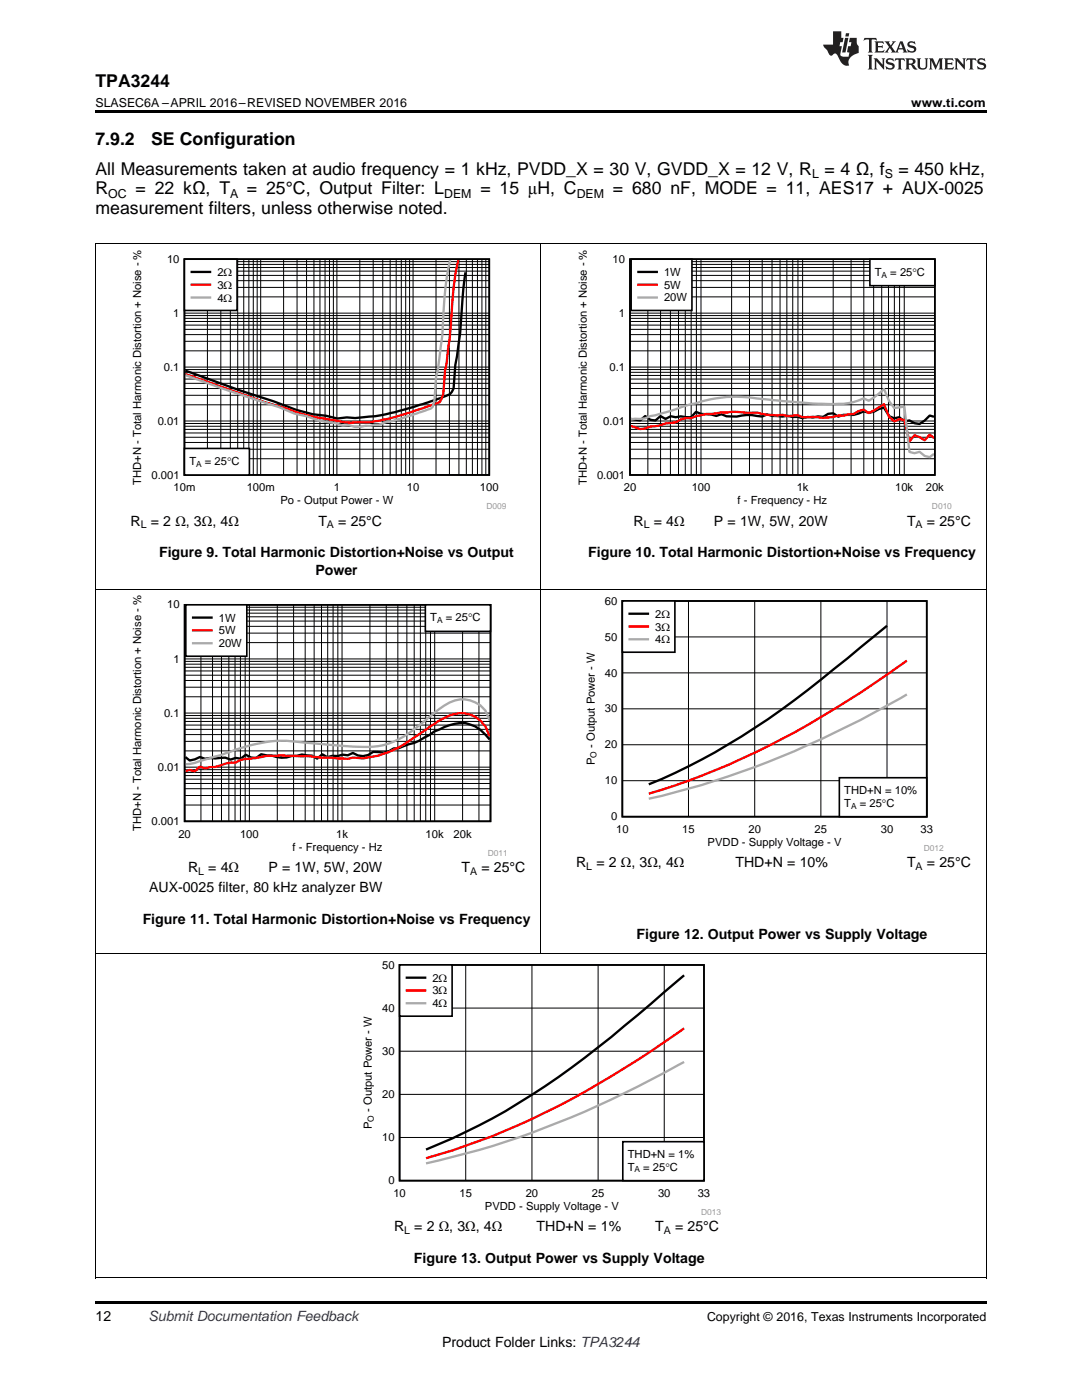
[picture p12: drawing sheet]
<svg xmlns="http://www.w3.org/2000/svg" width="216mm" height="279mm" viewBox="0 0 216 279" stroke-linecap="round" stroke-linejoin="round" font-family="sans-serif">
<path d="M19 259.7h177.8v.5h-177.8z" fill="#000"/>
<path d="M19.1 190.4v64.7M196.8 190.4v64.7M19 255h177.8" fill="none" stroke="#000" stroke-width=".2"/>
<path d="M72.1 191.7h71.7v50.8h-71.7z" fill-rule="evenodd" fill="#fff"/>
<path d="M79.7 192.6h60.8v43h-60.8z" fill="none" stroke="#000" stroke-width=".32"/>
<path d="M92.9 192.6v43M106.1 192.6v43M119.3 192.6v43M132.5 192.6v43M79.7 218.4h60.8M79.7 209.8h60.8M79.7 201.2h60.8M79.7 227h60.8" fill="none" stroke="#000" stroke-width=".2"/>
<path d="M136.5 194.6a380.4 380.4 0 0 1-25.1 20.4 125 125 0 0 1-26.4 14.4" fill="none" stroke="#000" stroke-width=".46"/>
<path d="M136.5 205.2a189.2 189.2 0 0 1-38.3 21.6l-2.6 .9a96.2 96.2 0 0 1-10.6 3.4" fill="none" stroke="#f00" stroke-width=".46"/>
<path d="M136.5 211.9a187.1 187.1 0 0 1-48.8 19.7l-2.7 .6" fill="none" stroke="#aaa" stroke-width=".46"/>
<path d="M124.3 227.8h16.2v7.8h-16.2z" fill-rule="evenodd" fill="#fff"/>
<path d="M124.3 227.8h16.2v7.8h-16.2z" fill="none" stroke="#000" stroke-width=".32"/>
<path d="M79.7 192.6h10.5v10.2h-10.5z" fill-rule="evenodd" fill="#fff"/>
<path d="M79.7 192.6h10.5v10.2h-10.5z" fill="none" stroke="#000" stroke-width=".32"/>
<path d="M81.2 195.1h3.6" fill="none" stroke="#000" stroke-width=".46"/>
<path d="M81.2 197.7h3.6" fill="none" stroke="#f00" stroke-width=".46"/>
<path d="M81.2 200.2h3.6" fill="none" stroke="#aaa" stroke-width=".46"/>
<path d="M19.1 117.8v72.6M107.9 117.8v72.6M196.8 117.8v72.6M19 190.4h177.8" fill="none" stroke="#000" stroke-width=".2"/>
<path d="M26 118.9h75v51.9h-75z" fill-rule="evenodd" fill="#fff"/>
<path d="M36.8 120.7h61.1v43.2h-61.1z" fill="none" stroke="#000" stroke-width=".33"/>
<g fill="none" stroke="#000" stroke-width=".2">
<path d="M36.8 139.1h61.1M36.8 137.1h61.1M36.8 135.8h61.1M36.8 134.8h61.1M36.8 133.9h61.1M36.8 133.2h61.1M36.8 132.5h61.1M36.8 132h61.1M36.8 131.5h61.1M36.8 128.2h61.1M36.8 126.4h61.1M36.8 125h61.1"/>
<path d="M36.8 123.9h61.1M36.8 123.1h61.1M36.8 122.4h61.1M36.8 121.7h61.1M36.8 121.2h61.1M40.1 120.7v43.2M42.4 120.7v43.2M44.2 120.7v43.2M45.7 120.7v43.2M46.9 120.7v43.2M48 120.7v43.2M48.9 120.7v43.2"/>
<path d="M49.8 120.7v43.2M55.3 120.7v43.2M58.6 120.7v43.2M60.9 120.7v43.2M62.7 120.7v43.2M64.2 120.7v43.2M65.4 120.7v43.2M66.5 120.7v43.2M67.4 120.7v43.2M68.3 120.7v43.2M73.8 120.7v43.2M77.1 120.7v43.2"/>
<path d="M79.4 120.7v43.2M81.2 120.7v43.2M82.6 120.7v43.2M83.9 120.7v43.2M85 120.7v43.2M85.9 120.7v43.2M86.7 120.7v43.2M92.3 120.7v43.2M95.6 120.7v43.2M36.8 158.8h61.1M36.8 157.4h61.1M36.8 156.4h61.1"/>
<path d="M36.8 155.5h61.1M36.8 154.8h61.1M36.8 154.2h61.1M36.8 153.6h61.1M36.8 153.1h61.1M36.8 149.9h61.1M36.8 148h61.1M36.8 146.6h61.1M36.8 145.6h61.1M36.8 144.7h61.1M36.8 144h61.1M36.8 143.4h61.1"/>
<path d="M36.8 142.8h61.1M36.8 142.3h61.1M36.8 160.7h61.1"/>
</g>
<path d="M97.7 147.6a8 8 0 0 0-4.9-3.3 9.9 9.9 0 0 0-5.1 1.3l-1 .4-3.1 1.8-4 1.5-1.1 .1-1 .6-1 .2-2-.1a3.2 3.2 0 0 1-4.1 .2l-1 .4-1-.1-1 .3-1.1-.1-1 .3-1-.6-1 .9-1-.6-2.1-.2-1 .2-1 .1a5.4 5.4 0 0 1-4.1-.1l-2-.3-1 .8-1-.1-1.1-.6-1 .8-1-.1-1 .3-1-.4-2.1 .2-1-.1-1 .1-1-.3-1 .4-1 .3-.9-.7" fill="none" stroke="#000" stroke-width=".46"/>
<path d="M97.7 146.9a5.9 5.9 0 0 0-9-3.6l-3 1.8a50.7 50.7 0 0 1-8.2 5 18.1 18.1 0 0 1-5.1 1.3l-2-.2-1 .2-5.1-.2-3-.3h-1.1a30.2 30.2 0 0 0-9.1 .3l-3.1 .5-1 .5a9.6 9.6 0 0 0-4.1 .9h-1l-1 .3-1-.4-1 1-1-.3-.9 .2" fill="none" stroke="#f00" stroke-width=".46"/>
<path d="M97.7 143.8a5.7 5.7 0 0 0-9-3l-1 .7a53.7 53.7 0 0 1-8.1 6 14.2 14.2 0 0 1-8.2 1.5l-9.1-.7a37.1 37.1 0 0 0-9.2-.2 43.6 43.6 0 0 0-9.1 2.6l-3.1 .9a11.4 11.4 0 0 1-3.9 .9" fill="none" stroke="#aaa" stroke-width=".46"/>
<path d="M84.9 120.7h13v5.3h-13z" fill-rule="evenodd" fill="#fff"/>
<path d="M84.9 120.7h13v5.3h-13z" fill="none" stroke="#000" stroke-width=".33"/>
<path d="M37.1 120.7h12.1v10.3h-12.1z" fill-rule="evenodd" fill="#fff"/>
<path d="M37.1 120.7h12.1v10.3h-12.1z" fill="none" stroke="#000" stroke-width=".33"/>
<path d="M38.5 123.3h3.7" fill="none" stroke="#000" stroke-width=".46"/>
<path d="M38.5 125.8h3.7" fill="none" stroke="#f00" stroke-width=".46"/>
<path d="M38.5 128.4h3.7" fill="none" stroke="#aaa" stroke-width=".46"/>
<path d="M116.5 119.1h71.8v50.7h-71.8z" fill-rule="evenodd" fill="#fff"/>
<path d="M124.2 119.9h60.7v43.1h-60.7z" fill="none" stroke="#000" stroke-width=".32"/>
<path d="M137.4 119.9v43.1M150.6 119.9v43.1M163.8 119.9v43.1M177 119.9v43.1M124.2 134.3h60.7M124.2 127.1h60.7M124.2 155.8h60.7M124.2 148.6h60.7M124.2 141.5h60.7" fill="none" stroke="#000" stroke-width=".2"/>
<path d="M177 124.9a544.4 544.4 0 0 1-21.1 16.8 126.3 126.3 0 0 1-26.4 14.8" fill="none" stroke="#000" stroke-width=".46"/>
<path d="M181 131.8a180.8 180.8 0 0 1-43.6 24l-7.9 2.6" fill="none" stroke="#f00" stroke-width=".46"/>
<path d="M181 138.6a186.4 186.4 0 0 1-48.9 20.2l-2.6 .6" fill="none" stroke="#aaa" stroke-width=".46"/>
<path d="M167.5 155.2h17.4v7.8h-17.4z" fill-rule="evenodd" fill="#fff"/>
<path d="M167.5 155.2h17.4v7.8h-17.4z" fill="none" stroke="#000" stroke-width=".32"/>
<path d="M124.2 119.9h10.5v10.3h-10.5z" fill-rule="evenodd" fill="#fff"/>
<path d="M124.2 119.9h10.5v10.3h-10.5z" fill="none" stroke="#000" stroke-width=".32"/>
<path d="M125.6 122.5h3.7" fill="none" stroke="#000" stroke-width=".46"/>
<path d="M125.6 125h3.7" fill="none" stroke="#f00" stroke-width=".46"/>
<path d="M125.6 127.6h3.7" fill="none" stroke="#aaa" stroke-width=".46"/>
<path d="M19.1 48.6v69.2M107.9 48.6v69.2M196.8 48.6v69.2M19 117.7h177.8" fill="none" stroke="#000" stroke-width=".2"/>
<path d="M26 49.9h75v51.7h-75z" fill-rule="evenodd" fill="#fff"/>
<path d="M36.8 51.7h60.8v43.1h-60.8z" fill="none" stroke="#000" stroke-width=".32"/>
<g fill="none" stroke="#000" stroke-width=".2">
<path d="M36.8 59.2h60.8M36.8 57.4h60.8M36.8 56h60.8M36.8 55h60.8M36.8 54.1h60.8M36.8 53.4h60.8M36.8 52.8h60.8M36.8 52.2h60.8M41.4 51.7v43.1M44.1 51.7v43.1M46 51.7v43.1M47.4 51.7v43.1"/>
<path d="M48.6 51.7v43.1M49.7 51.7v43.1M50.5 51.7v43.1M51.3 51.7v43.1M52 51.7v43.1M56.6 51.7v43.1M59.3 51.7v43.1M61.2 51.7v43.1M62.6 51.7v43.1M63.8 51.7v43.1M64.9 51.7v43.1M65.7 51.7v43.1"/>
<path d="M66.5 51.7v43.1M67.2 51.7v43.1M71.8 51.7v43.1M74.5 51.7v43.1M76.4 51.7v43.1M77.9 51.7v43.1M79.1 51.7v43.1M80.1 51.7v43.1M80.9 51.7v43.1M81.7 51.7v43.1M82.4 51.7v43.1M87 51.7v43.1"/>
<path d="M89.7 51.7v43.1M91.6 51.7v43.1M93.1 51.7v43.1M94.3 51.7v43.1M95.3 51.7v43.1M96.2 51.7v43.1M96.9 51.7v43.1M36.8 78.9h60.8M36.8 77.5h60.8M36.8 76.5h60.8M36.8 75.6h60.8M36.8 74.9h60.8"/>
<path d="M36.8 74.3h60.8M36.8 73.8h60.8M36.8 73.3h60.8M36.8 70h60.8M36.8 68.1h60.8M36.8 66.8h60.8M36.8 65.7h60.8M36.8 64.9h60.8M36.8 64.2h60.8M36.8 63.5h60.8M36.8 63h60.8M36.8 62.5h60.8"/>
<path d="M36.8 91.6h60.8M36.8 89.7h60.8M36.8 88.3h60.8M36.8 87.3h60.8M36.8 86.4h60.8M36.8 85.7h60.8M36.8 85.1h60.8M36.8 84.5h60.8M36.8 84h60.8M36.8 80.8h60.8"/>
</g>
<path d="M92.9 54.3l-.6 5.3a80.9 80.9 0 0 1-1.4 13.2l-.4 4.7a2.15 2.15 0 0 1-1.9 1.6l-1.7 .7a82.3 82.3 0 0 1-12 3.3l-4 .3-1.7-.1-1.9 .2-2.2-.5-2.7-.3-3.3-.9-4.5-1.7-6.8-2.2-10.8-3.9" fill="none" stroke="#000" stroke-width=".46"/>
<path d="M91.5 51.9l-.2 .7a51.7 51.7 0 0 0-1.1 8.1 92.3 92.3 0 0 1-1.4 13.4l-.3 4.5-.4 1-.4 .7-1.9 .7a77.5 77.5 0 0 1-12.2 3.3l-3.6 .1-3.1-.5a39.6 39.6 0 0 1-9.9-2.4l-4.2-1.3-15.8-5.6" fill="none" stroke="#f00" stroke-width=".46"/>
<path d="M89.8 51.9l-.2 1a54.8 54.8 0 0 0-1.1 9.4l-.2 4.7-1 7-.3 1.2-.3 4.7-.4 1.3-.3 .3-2.4 .8a60.8 60.8 0 0 1-9.7 2.7l-3.1 .2-1.1-.4-1.3 .1-1.5-.5-3.4-.5-2.2-.8-2.5-.6-3.2-1.3-10.3-3.4-8.3-2.9" fill="none" stroke="#aaa" stroke-width=".46"/>
<path d="M36.8 89.5h13v5.3h-13z" fill-rule="evenodd" fill="#fff"/>
<path d="M36.8 89.5h13v5.3h-13z" fill="none" stroke="#000" stroke-width=".32"/>
<path d="M36.8 51.7h10.5v10.3h-10.5z" fill-rule="evenodd" fill="#fff"/>
<path d="M36.8 51.7h10.5v10.3h-10.5z" fill="none" stroke="#000" stroke-width=".32"/>
<path d="M38.3 54.3h3.6" fill="none" stroke="#000" stroke-width=".46"/>
<path d="M38.3 56.8h3.6" fill="none" stroke="#f00" stroke-width=".46"/>
<path d="M38.3 59.4h3.6" fill="none" stroke="#aaa" stroke-width=".46"/>
<path d="M114.9 49.9h75v51.7h-75z" fill-rule="evenodd" fill="#fff"/>
<path d="M125.7 51.7h60.8v43.1h-60.8z" fill="none" stroke="#000" stroke-width=".32"/>
<g fill="none" stroke="#000" stroke-width=".2">
<path d="M125.7 59.2h60.8M125.7 57.4h60.8M125.7 56h60.8M125.7 55h60.8M125.7 54.1h60.8M125.7 53.4h60.8M125.7 52.8h60.8M125.7 52.2h60.8M129.3 51.7v43.1M131.8 51.7v43.1M133.8 51.7v43.1M135.4 51.7v43.1"/>
<path d="M136.7 51.7v43.1M137.9 51.7v43.1M139 51.7v43.1M139.9 51.7v43.1M146 51.7v43.1M149.6 51.7v43.1M152.1 51.7v43.1M154.1 51.7v43.1M155.7 51.7v43.1M157 51.7v43.1M158.2 51.7v43.1M159.2 51.7v43.1"/>
<path d="M160.2 51.7v43.1M166.3 51.7v43.1M169.8 51.7v43.1M172.4 51.7v43.1M174.3 51.7v43.1M175.9 51.7v43.1M177.3 51.7v43.1M178.5 51.7v43.1M179.5 51.7v43.1M180.4 51.7v43.1M125.7 78.9h60.8M125.7 77.5h60.8"/>
<path d="M125.7 76.5h60.8M125.7 75.6h60.8M125.7 74.9h60.8M125.7 74.3h60.8M125.7 73.8h60.8M125.7 73.3h60.8M125.7 70h60.8M125.7 68.1h60.8M125.7 66.8h60.8M125.7 65.7h60.8M125.7 64.9h60.8M125.7 64.2h60.8"/>
<path d="M125.7 63.5h60.8M125.7 63h60.8M125.7 62.5h60.8M125.7 91.6h60.8M125.7 89.7h60.8M125.7 88.3h60.8M125.7 87.3h60.8M125.7 86.4h60.8M125.7 85.7h60.8M125.7 85.1h60.8M125.7 84.5h60.8M125.7 84h60.8"/>
<path d="M125.7 80.8h60.8"/>
</g>
<path d="M186.4 83.2l-.9-.3-1 1-1 .7-1-.1-1-.6-1 .2-1.1-.8-1 .2-1-.5-1-1.6-1 .2-1 .6-1 .2-1.1-.3a6.1 6.1 0 0 1-4 .7l-1 .4-1-.7-1.1 .1-1 .6-1-.1-1 .2-1-.1-1 .3-1-.3h-1.1l-1-.2a11.4 11.4 0 0 1-4-.3l-1 .4a10.9 10.9 0 0 0-5.1 0h-2l-1.1-.4-1 .3-1-.3-2-.1-1-.4-1 1.1-2.1-.2-1 .2-1-.2-1 .5-1-.6-1 .9-1-.1-1.1-.8-1 .9-1.8-.3" fill="none" stroke="#000" stroke-width=".46"/>
<path d="M125.9 85l1.8 .6 1-.1 1.1-.4 2-.2 1-.4 2-.2 1-.6 1.1-.2h1a14.5 14.5 0 0 1 5-1l1-.2h1.1a12.8 12.8 0 0 1 4 .1l2.1-.1 2 .5 2 .1 1-.1 1 .3 2.1-.2 1 .4 2-.1a10.1 10.1 0 0 0 5.1-.3l1 .1 2-.4 1-.6 1-.3 1.1 .7 3-1.7 1 2.5 1 .9 1-.4 1.1 .1 1 4.3 1-1.2 1 .3 1 .7 1-1.2 .9 .7" fill="none" stroke="#f00" stroke-width=".46"/>
<path d="M125.9 83.7l2.8-.2 1.1-.5a59.3 59.3 0 0 0 8.1-2.3l1-.2a25.6 25.6 0 0 1 13.2-.9 136.1 136.1 0 0 0 16.2 1 11.6 11.6 0 0 0 4-1.1l1.1 .5 2-1.4 1-1 1 2.4 1 1.4 2.1-.3 1 9.1 1 .2 1-.2 1 .8 1 .2 .9-.6" fill="none" stroke="#aaa" stroke-width=".46"/>
<path d="M173.6 51.7h12.9v5.3h-12.9z" fill-rule="evenodd" fill="#fff"/>
<path d="M173.6 51.7h12.9v5.3h-12.9z" fill="none" stroke="#000" stroke-width=".32"/>
<path d="M125.9 51.7h12.2v10.3h-12.2z" fill-rule="evenodd" fill="#fff"/>
<path d="M125.9 51.7h12.2v10.3h-12.2z" fill="none" stroke="#000" stroke-width=".32"/>
<path d="M127.4 54.3h3.7" fill="none" stroke="#000" stroke-width=".46"/>
<path d="M127.4 56.8h3.7" fill="none" stroke="#f00" stroke-width=".46"/>
<path d="M127.4 59.4h3.7" fill="none" stroke="#aaa" stroke-width=".46"/>
<path d="M19 48.6h177.8" fill="none" stroke="#000" stroke-width=".2"/>
<path d="M19 22h177.8v.5h-177.8z" fill="#000"/>
<g fill="#231f20">
<path d="M172.5 7.6l-.1 .5 .4-.2h.6v.1v2.1l-.2 .4h.9l-.2-.4v-2.1l.1-.1h.5l.5 .2-.2-.5zM174.5 8.3l.2 .3v1.5l-.2 .4h1.8l.2-.6a1.04 1.04 0 0 1-1.3 .2v-.7h.6l.3 .2v-.6l-.3 .2h-.6v-.6l.8-.1 .4 .3-.2-.5zM176.5 8.3l.9 1.1-.9 1.1h.8l-.2-.2 .4-.7 .5 .7-.2 .2h1.5l-.2-.2 .2-.4h.9l.1 .4-.2 .2h1l-.3-.3-.7-1.9h-.5l-.9 2-.8-1 .9-1h-.8l.1 .3-.4 .5-.3-.6 .1-.2zM179.7 8.6l.4 1h-.7zM181.3 8.4a.63 .63 0 0 0-.2 .7 .63 .63 0 0 0 .6 .4l.6 .2 .1 .2a.75 .75 0 0 1-.7 .4 .75 .75 0 0 1-.6-.5l.1 .7 .1-.1a1.11 1.11 0 0 0 1.5-.6 1.13 1.13 0 0 0-1.2-.8l-.1-.4a1.04 1.04 0 0 1 1.2 .2l-.2-.5-.2 .1-.4-.2zM173.2 10.9l.2 .4v2.2l-.2 .4h1l-.3-.4v-2.2l.3-.4zM174.3 11.6l.3 .4v1.5l-.3 .4h.8l-.2-.4v-1.3l1.5 1.7v-1.9l.2-.4h-.7l.2 .4v.9l-1.1-1.3zM177 11.8a.62 .62 0 0 0-.2 .7 .62 .62 0 0 0 .6 .4l.6 .1 .1 .3a.76 .76 0 0 1-.7 .3 .76 .76 0 0 1-.7-.4l.2 .7 .1-.1a1.11 1.11 0 0 0 1.5-.6 1.13 1.13 0 0 0-1.2-.8l-.1-.4a1.04 1.04 0 0 1 1.2 .2l-.2-.6-.2 .1-.5-.1zM178.7 11.6l-.2 .6a.61 .61 0 0 1 .8-.3v1.6l-.2 .4h.9l-.2-.4v-1.6a.63 .63 0 0 1 .7 .3l-.1-.6zM180.6 11.6l.3 .4v1.5l-.3 .4h1l-.2-.2-.1-.8 .6 .2a.76 .76 0 0 0 1.2 .7l-1-1a.58 .58 0 0 0 .6-.5 .58 .58 0 0 0-.5-.6zM181.4 11.9h.1a.45 .45 0 0 1 .5 .1 .45 .45 0 0 1 .1 .5l-.8 .2zM182.9 11.6l.2 .2a2.17 2.17 0 0 0 .3 1.9 .99 .99 0 0 0 1.6-.6v-1.1l.2-.4h-.7l.2 .2a1.92 1.92 0 0 1-.2 1.8 .6 .6 0 0 1-.9-.5v-1.1l.2-.4zM185.4 11.6l.2 .4v1.5l-.2 .4h.7l-.2-.4v-1.4l.8 1.8 .8-1.8v1.4l-.2 .4h.9l-.2-.4v-1.5l.2-.4h-.8l-.6 1.5-.6-1.5zM188.4 11.6l.2 .4v1.5l-.2 .4h1.8l.1-.6a1.04 1.04 0 0 1-1.2 .1v-.6h.5l.4 .2v-.6l-.4 .2h-.5v-.7h.8l.3 .3-.1-.6zM190.5 11.6l.2 .4v1.5l-.2 .4h.7l-.2-.4v-1.3l1.5 1.7v-1.9l.2-.4h-.7l.2 .4v.9l-1.1-1.3zM192.9 11.6l-.1 .6a.61 .61 0 0 1 .7-.3l.1 1.6-.3 .4h1l-.3-.4 .1-1.6a.63 .63 0 0 1 .7 .3l-.1-.6zM195.2 11.8a.62 .62 0 0 0-.2 .7 .62 .62 0 0 0 .6 .4l.6 .1 .1 .3a.76 .76 0 0 1-.7 .3 .76 .76 0 0 1-.6-.4l.1 .7 .1-.1a1.11 1.11 0 0 0 1.6-.6 1.13 1.13 0 0 0-1.3-.8l-.1-.4a1.04 1.04 0 0 1 1.2 .2l-.1-.6-.2 .1-.5-.1z"/>
<path d="M166.2 6.3v2.6h-1.9v.4l.8 .9a.91 .91 0 0 0 1 .8 .56 .56 0 0 1 .5-.3 .56 .56 0 0 1 .5 .3l.4 .8a1.53 1.53 0 0 0 1.9 1.2 1.54 1.54 0 0 1 1-2.1l.9-.3v-1.4a1.52 1.52 0 0 1-.4-1.6h-1.3l-.2 .8h.5l-.2 .8h-.5l-.1 1v.2l.4 .1-.2 .8a1.93 1.93 0 0 1-1.6-.3l.3-1.8h-.5l.2-.8h.4l.2-.8h-.4v-1.3zM168.6 7.6l-.6 2.9h.7l.6-2.9zM168.8 6.6l-.1 .7h.6l.2-.7z"/>
</g>
<g font-size="3.5">
<text x="19" y="17.3">TPA3244</text>
<text x="19" y="28.9">7.9.2</text>
<text x="30.1" y="28.9">SE Configuration</text>
<text x="19" y="34.9">All Measurements taken at audio frequency = 1 kHz, PVDD_X = 30 V, GVDD_X = 12 V, R</text>
<text x="164.5" y="34.9">= 4 Ω, f</text>
<text x="179.3" y="34.9">= 450 kHz,</text>
<text x="19" y="38.8">R</text>
<text x="27.1" y="38.8">= 22 kΩ, T</text>
<text x="49.3" y="38.8">= 25°C, Output Filter: L</text>
<text x="95.8" y="38.8">= 15 μH, C</text>
<text x="122.3" y="38.8">= 680 nF, MODE = 11, AES17 + AUX-0025</text>
<text x="19" y="42.7">measurement filters, unless otherwise noted.</text>
</g>
<g font-size="2.8">
<text x="26.1" y="104.9">R</text>
<text x="30.1" y="104.9">= 2 Ω, 3Ω, 4Ω</text>
<text x="63.5" y="104.9">T</text>
<text x="67.5" y="104.9">= 25°C</text>
<text x="126.4" y="104.9">R</text>
<text x="130.5" y="104.9">= 4Ω</text>
<text x="142.5" y="104.9">P = 1W, 5W, 20W</text>
<text x="181" y="104.9">T</text>
<text x="185" y="104.9">= 25°C</text>
<text x="31.7" y="111.2">Figure 9. Total Harmonic Distortion+Noise vs Output</text>
<text x="117.4" y="111.2">Figure 10. Total Harmonic Distortion+Noise vs Frequency</text>
<text x="62.9" y="114.8">Power</text>
<text x="115" y="173.1">R</text>
<text x="119" y="173.1">= 2 Ω, 3Ω, 4Ω</text>
<text x="146.8" y="173.1">THD+N = 10%</text>
<text x="181" y="173.1">T</text>
<text x="185" y="173.1">= 25°C</text>
<text x="29.7" y="178">AUX-0025 filter, 80 kHz analyzer BW</text>
<text x="37.5" y="174">R</text>
<text x="41.6" y="174">= 4Ω</text>
<text x="53.6" y="174">P = 1W, 5W, 20W</text>
<text x="92.1" y="174">T</text>
<text x="96.1" y="174">= 25°C</text>
<text x="28.5" y="184.4">Figure 11. Total Harmonic Distortion+Noise vs Frequency</text>
<text x="127" y="187.4">Figure 12. Output Power vs Supply Voltage</text>
<text x="78.6" y="245.7">R</text>
<text x="82.7" y="245.7">= 2 Ω, 3Ω, 4Ω</text>
<text x="107.1" y="245.7">THD+N = 1%</text>
<text x="130.7" y="245.7">T</text>
<text x="134.7" y="245.7">= 25°C</text>
<text x="82.6" y="252.1">Figure 13. Output Power vs Supply Voltage</text>
<text x="19" y="263.6">12</text>
<text x="88.2" y="268.9">Product Folder Links: TPA3244</text>
</g>
<text font-size="2.8" fill="#0000c8" x="29.6" y="263.6">Submit Documentation Feedback</text>
<g font-size="2.5">
<text x="19" y="21.4">SLASEC6A –APRIL 2016–REVISED NOVEMBER 2016</text>
<text x="181.8" y="21.4">www.ti.com</text>
<text x="162" y="35.6">L</text>
<text x="176.5" y="35.6">S</text>
<text x="21.6" y="39.5">OC</text>
<text x="45.9" y="39.5">A</text>
<text x="88.6" y="39.5">DEM</text>
<text x="115.1" y="39.5">DEM</text>
<text x="141.1" y="263.6">Copyright © 2016, Texas Instruments Incorporated</text>
</g>
<g font-size="2.2">
<text x="33.3" y="52.5">10</text>
<text x="122.2" y="52.5">10</text>
<text x="43.4" y="55.1">2</text>
<text x="43.4" y="57.6">3</text>
<text x="44.6" y="55.1">:</text>
<text x="44.6" y="57.6">:</text>
<text x="132.5" y="55.1">1W</text>
<text x="132.5" y="57.6">5W</text>
<text x="174.6" y="55">T</text>
<text x="177.7" y="55">= 25qC</text>
<text x="34.6" y="63.2">1</text>
<text x="43.4" y="60.2">4</text>
<text x="44.6" y="60.2">:</text>
<text x="123.5" y="63.2">1</text>
<text x="132.5" y="60.2">20W</text>
<text x="32.7" y="74">0.1</text>
<text x="121.6" y="74">0.1</text>
<text x="31.5" y="84.8">0.01</text>
<text x="120.4" y="84.8">0.01</text>
<text x="30.2" y="95.5">0.001</text>
<text x="37.8" y="92.8">T</text>
<text x="40.9" y="92.8">= 25q</text>
<text x="46.2" y="92.8">C</text>
<text x="119.1" y="95.5">0.001</text>
<text x="28.2" y="96.7" transform="rotate(-90 28.2 96.7)">THD+N - Total Harmonic Distortion + Noise - %</text>
<text x="34.6" y="98.1">10m</text>
<text x="49.2" y="98.1">100m</text>
<text x="56" y="100.6">Po - Output Power - W</text>
<text x="66.6" y="98.1">1</text>
<text x="81.2" y="98.1">10</text>
<text x="95.8" y="98.1">100</text>
<text x="117.1" y="96.7" transform="rotate(-90 117.1 96.7)">THD+N - Total Harmonic Distortion + Noise - %</text>
<text x="124.5" y="98.1">20</text>
<text x="138" y="98.1">100</text>
<text x="147.2" y="100.6">f - Frequency - Hz</text>
<text x="159" y="98.1">1k</text>
<text x="178.6" y="98.1">10k</text>
<text x="184.7" y="98.1">20k</text>
<text x="33.4" y="121.4">10</text>
<text x="43.7" y="124.1">1W</text>
<text x="85.9" y="124">T</text>
<text x="89" y="124">= 25qC</text>
<text x="120.7" y="120.7">60</text>
<text x="130.7" y="123.3">2:</text>
<text x="130.7" y="125.8">3:</text>
<text x="43.7" y="126.6">5W</text>
<text x="43.7" y="129.2">20W</text>
<text x="120.7" y="127.8">50</text>
<text x="130.7" y="128.4">4:</text>
<text x="34.6" y="132.2">1</text>
<text x="120.7" y="135">40</text>
<text x="32.7" y="143">0.1</text>
<text x="120.7" y="142.2">30</text>
<text x="118.7" y="149.3" transform="rotate(-90 118.7 149.3)">- Output Power - W</text>
<text x="120.7" y="149.4">20</text>
<text x="31.5" y="153.8">0.01</text>
<text x="118.7" y="152.7" transform="rotate(-90 118.7 152.7)">P</text>
<text x="120.7" y="156.5">10</text>
<text x="168.5" y="158.5">THD+N = 10%</text>
<text x="168.5" y="161">T</text>
<text x="171.6" y="161">= 25qC</text>
<text x="28.2" y="165.8" transform="rotate(-90 28.2 165.8)">THD+N - Total Harmonic Distortion + Noise - %</text>
<text x="30.2" y="164.6">0.001</text>
<text x="35.6" y="167.2">20</text>
<text x="47.9" y="167.2">100</text>
<text x="67.1" y="167.2">1k</text>
<text x="84.9" y="167.2">10k</text>
<text x="90.5" y="167.2">20k</text>
<text x="122" y="163.7">0</text>
<text x="122.9" y="166.3">10</text>
<text x="136.1" y="166.3">15</text>
<text x="149.4" y="166.3">20</text>
<text x="162.6" y="166.3">25</text>
<text x="175.8" y="166.3">30</text>
<text x="183.7" y="166.3">33</text>
<text x="58.4" y="169.8">f - Frequency - Hz</text>
<text x="141.2" y="168.8">PVDD - Supply Voltage - V</text>
<text x="76.3" y="193.3">50</text>
<text x="86.3" y="195.9">2:</text>
<text x="76.3" y="201.9">40</text>
<text x="86.3" y="198.5">3:</text>
<text x="86.3" y="201">4:</text>
<text x="76.3" y="210.5">30</text>
<text x="74.2" y="221.9" transform="rotate(-90 74.2 221.9)">- Output Power - W</text>
<text x="76.3" y="219.1">20</text>
<text x="74.2" y="225.3" transform="rotate(-90 74.2 225.3)">P</text>
<text x="76.3" y="227.7">10</text>
<text x="125.3" y="231.1">THD+N = 1%</text>
<text x="125.3" y="233.6">T</text>
<text x="128.3" y="233.6">= 25</text>
<text x="132.8" y="233.6">qC</text>
<text x="77.5" y="236.4">0</text>
<text x="78.5" y="238.9">10</text>
<text x="91.7" y="238.9">15</text>
<text x="104.9" y="238.9">20</text>
<text x="118.1" y="238.9">25</text>
<text x="131.3" y="238.9">30</text>
<text x="139.2" y="238.9">33</text>
<text x="96.7" y="241.4">PVDD - Supply Voltage - V</text>
</g>
<g font-size="2.1">
<text x="28.1" y="105.4">L</text>
<text x="65.2" y="105.4">A</text>
<text x="128.4" y="105.4">L</text>
<text x="182.7" y="105.4">A</text>
<text x="117" y="173.6">L</text>
<text x="182.7" y="173.6">A</text>
<text x="39.5" y="174.6">L</text>
<text x="93.8" y="174.6">A</text>
<text x="80.6" y="246.3">L</text>
<text x="132.4" y="246.3">A</text>
</g>
<g font-size="1.7">
<text x="175.9" y="55.4">A</text>
<text x="39.2" y="93.2">A</text>
<text x="87.2" y="124.4">A</text>
<text x="119" y="151.2" transform="rotate(-90 119 151.2)">O</text>
<text x="169.8" y="161.4">A</text>
<text x="74.6" y="223.9" transform="rotate(-90 74.6 223.9)">O</text>
<text x="126.6" y="234">A</text>
</g>
<g font-size="1.7" fill="#999">
<text x="97.1" y="101.6">D009</text>
<text x="186" y="101.6">D010</text>
<text x="97.3" y="170.7">D011</text>
<text x="184.4" y="169.8">D012</text>
<text x="139.9" y="242.4">D013</text>
</g>
</svg>
